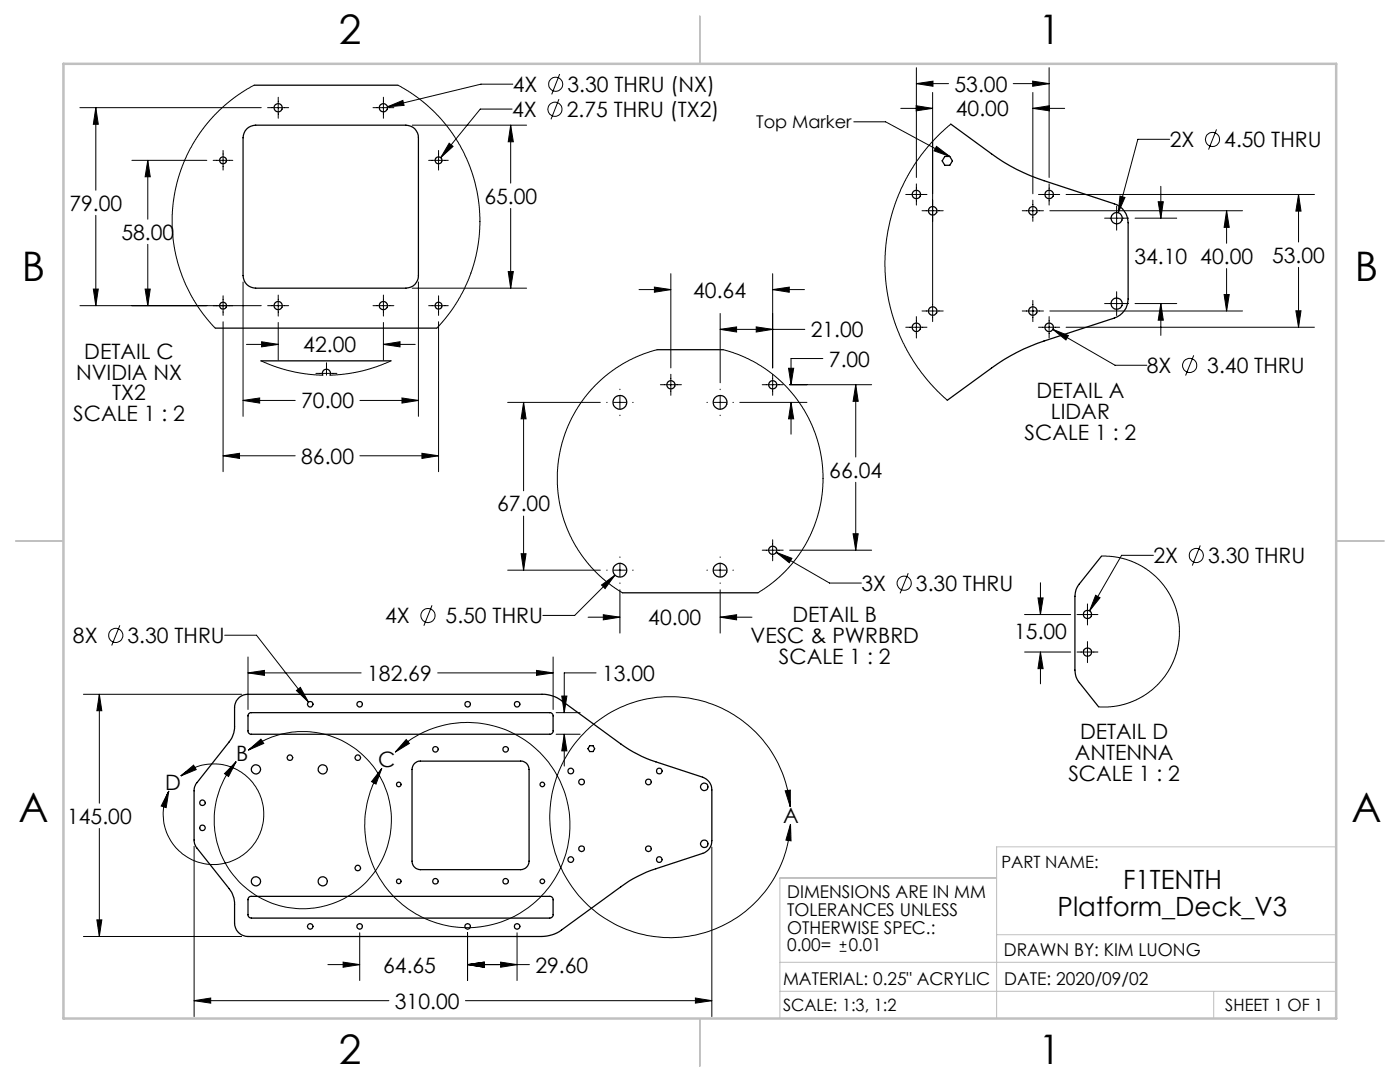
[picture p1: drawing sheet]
<svg xmlns="http://www.w3.org/2000/svg" width="279mm" height="216mm" viewBox="0 0 279 216" stroke-linecap="round" stroke-linejoin="round" font-family="sans-serif">
<g fill="none" stroke="#000" stroke-width=".2">
<path d="M50.7 17l-3 1.8-2.8 2.2-2.5 2.4-2.3 2.8-1.6 2.5-1.6 3.2-1.3 3.4-.9 3.8-.3 3.7v3.4l.3 3 .9 3.7 1.1 3.2 2 3.8 1.7 2.5 2.6 3.1M55.5 19.4v4.2M76.5 19.4v4.2M79.4 17l3 1.8 2.7 2 2.4 2.3 2.4 2.9 1.9 3 1.6 3.3 1.1 3.2 .9 3.7 .4 4.1-.1 3.1-.5 3.7-.8 3.2-.9 2.6-1.8 3.5-2.2 3.4-2.3 2.7M102.3 16.8h-6.3l-18.7 4.5M111.5 19.8l-1.5 4M111.7 14.8l-1.6 4M182.9 16.7l3.3-.5v1zM182.9 13.5v21.9M182.9 16.7h6.4M186.1 18.5v45.7M202.2 16.7h7.2"/>
<path d="M206.1 16.2l3.3 .5-3.3 .5zM206.1 18.5v20.2M209.4 13.5v21.9M15.9 21.5h36.2M19.1 21.5l.5 3.3h-1zM19.1 21.5v16.5M26.3 32h15M29.5 32l.5 3.3h-1zM29.5 32v11.7M42.5 32h4M44.5 30v3.9M53.4 21.5h4.2"/>
<path d="M74.4 21.5h4.2M77.3 21.3l3.1-1.3 .2 1zM82.3 25h22.8M85.5 32h4M87.5 30v3.9M89.6 28.6l.8 .6-2.5 2.3zM101.9 25l.5 3.3h-1zM101.9 25v11.5M102.2 21.8h-6.4l-7.9 9.7M170.4 24.3h6.3l12.8 6.9M179.8 21.6h6.3M180.8 38.8h4.2"/>
<path d="M182.8 21.1l3.3 .5-3.3 .5zM182.9 36.7v4.2M186.9 29.2l2.6 2-3.1-1.1zM189.8 24.8l-3.2 2.9-2.7 3.1-2.3 3.5-1.8 3.4-1.2 3-1 3.4-.7 3.7-.3 4.2 .1 3.9 .6 3.6 .8 3.4 1.4 3.8 1.5 3.2 2.2 3.5 2.9 3.6 3 2.9M206.1 21.6l3.3-.5v1zM206.1 21.6h6.4M206.1 39.9v4.3M207.3 38.8h4.2M209.4 36.7v4.2M212.8 38.8h49.5M223.5 39.1l1 .3-1.3 3zM231.7 37.2v6.3"/>
<path d="M233.4 27.8h-6.3l-3.9 14.6M242.8 25.8l-1.6 4M259.2 38.8l.4 3.3h-1zM259.2 38.8v9.5M18.6 57.7h1l-.5 3.3zM19.1 43v18M29 57.7h1l-.5 3.3zM29.5 48.8v12.2M44.5 59v3.9M48.5 56.3v26.8M55.5 58.9v4.2M76.5 58.9v4.2"/>
<path d="M82.3 57.5h22.8M83.5 56.3v26.8M87.5 59v3.9M93.9 54.5h.1M101.4 54.2h1l-.5 3.3zM101.9 41.6v15.9M127.5 57.8h6.4M130.6 57.3l3.3 .5-3.3 .5zM133.9 54.6v18.8M154.2 57.8l3.3-.5v1zM154.2 54.6v18.8M154.2 57.8h6.3"/>
<path d="M184 42.1h4.2M204 42.1h4.2M206.1 59.9v4.3M209.5 42.1h38.5M220.5 43.5h4.7M222.8 41.1v4.8M222.8 58.2v4.8M226.5 43.5h8.3M231.1 40.3h1.1l-.5 3.2zM244.3 58.8h1l-.5 3.3zM244.8 42.1l.5 3.3h-1zM244.8 42.1v6.4"/>
<path d="M244.8 53.6v8.5M259.2 53.3v12M15.9 61h36.2M44.5 64.2v29.9M48.5 79.9l3.3-.5v1zM48.5 79.9h10.4M49.2 68.7h6.3M52.1 72l2.7 1.1 3.5 1 3.2 .6 2.9 .2M52.2 68.2l3.3 .5-3.3 .5zM53.4 61h4.2M55.5 64.3v7.6M63 74.5h4.2"/>
<path d="M65.2 72.4v2.5M71.8 79.9h11.7M74.4 61h4.2M76.5 68.7l3.3-.5v1zM76.5 64.3v7.6M76.5 68.7h6.4M78 72l-2.9 1.2-2.8 .8-2.9 .6-3.5 .3M80.2 79.4l3.3 .5-3.3 .5zM85.5 61h4M87.5 64.2v29.9M123.7 77.6v.2M123.7 79v2.6"/>
<path d="M131.1 69.8l-3.4 1.1-3.7 1.9-3.5 2.4-2.6 2.6-2.4 3.2-1.8 3.2-1.5 4.1-.8 3.6-.2 2.2v2.6l.3 2.6 1 4.4 1.2 3.1 1.7 3 2.5 3.3 3.1 3 3.2 2.2M131.8 76.8h4.2M133.9 74.7v4.2M143.7 65.7l3.3-.5v1.1zM143.7 62.5v13.9M143.7 77.6v.2M143.7 79v2.6M143.7 65.7h16.9M144.3 69.8l3.1 .9 3.7 1.8 3.3 2.4 2.9 2.6 2.2 2.8 2.3 3.9 1.3 3.4 .9 3.9 .3 2.9-.1 2.8-.2 2.2-.9 3.9-1.4 3.5-1.6 3-2.7 3.4-2.8 2.8-3.3 2.3M150.9 65.2l3.3 .5-3.3 .6zM152.1 76.8h4.2M154.2 74.7v4.2"/>
<path d="M157.4 73.5h1l-.5 3.3zM157.6 76.8h16.4M164.2 71.5h-6.3v5.3M170.8 76.8l.5 3.3h-1zM170.8 76.8v14.4M180.8 65.3h4.2M182.9 63.2v4.3M184 62.1h4.2M204 62.1h4.2M207.3 65.3h4.2M209.4 63.2v4.3M209.5 62.1h38.5"/>
<path d="M210.1 65.7l3.1 1.3-.5 .8zM210.1 65.7l12.4 7.2h6.4M212.8 65.3h49.5M220.5 60.6h4.7M226.5 60.6h8.3M231.7 60.6l.5 3.3h-1.1zM231.7 60.6v6.3M238.2 70.9l-1.6 4M258.6 62h1l-.4 3.3zM44.5 90.9l3.3-.4v1zM44.5 90.9h14.4M71.8 90.9h15.7"/>
<path d="M84.2 90.5l3.3 .4-3.3 .6zM101.3 80.3h18.5M104.5 80.3l.5 3.3h-1zM104.5 80.3v17.6M121.1 80.3h.1M122.4 80.3h2.6M123.7 82.8v.1M126.3 80.3h.1M141.1 80.3h.1M142.5 80.3h2.5M143.7 82.8v.1M146.3 80.3h.1"/>
<path d="M147.6 80.3h13.4M157.9 80.3l.5 3.3h-1zM157.9 80.3v6.3M170.8 96.2v13.6M101.3 113.8h18.5M104 110.5h1l-.5 3.3zM104.5 103v10.8M120.1 116.7l2.6-1.9-1.9 2.6zM121.1 113.8h.1M122.4 113.8h2.6M122.7 114.8l-8 8h-6.4M123.7 117.7v8.6"/>
<path d="M123.7 111.1v.1M123.7 112.5v2.5M123.7 116.3v.1M126.3 113.8h.1M141.1 113.8h.1M142.5 113.8h2.5M143.7 111.1v.1M143.7 112.5v2.5M143.7 116.3v.1M143.7 117.7v8.6M146.3 113.8h.1M152.1 109.8h4.2"/>
<path d="M154.2 107.7v4.2M154.9 110.2l3.1 1.2-.5 .9zM154.9 110.2l10.7 6.1h6.3M157.6 109.8h16.4M170.3 106.5h1l-.5 3.3zM181.3 114.4l-1.7 4M207.2 119.3h1l-.6 3.3zM207.6 116.3v6.3M218.7 118.8l.8 .5-2 2.6zM219.8 111l2.6 .1 3.4 .9 3 1.5 2.7 2.4 1.8 2.4 1.2 2.5 .8 3.2 .1 3-.4 2.7-1.2 3.1-1.3 2.1-2.3 2.5-2.3 1.7-1.6 .8-1.7 .6-2.6 .5h-2.7M230.2 110.8h-6.4l-6.3 11.1M239.5 108.8l-1.6 4.1"/>
<path d="M16.7 138.5h31.5M19.8 138.5l.5 3.3h-1zM19.8 138.5v21.8M23.9 124.8l-1.6 4M44.8 126.8h6.4l10.4 13.3M49.5 134.3l3.3-.5v1zM49.5 131.1v10.5M49.5 134.3h22.6M59.2 137.8l.7-.6 1.7 2.9zM86.2 120.8l-1.6 4M87.3 134.3h23.1M107.1 133.8l3.3 .5-3.3 .5z"/>
<path d="M110.4 131.1v10.5M112.1 138.9h1l-.5 3.3zM117.4 123.2h6.3M119 134.3h-6.4v7.9M120.4 122.7l3.3 .5-3.3 .5zM143.7 123.2l3.3-.5v1zM143.7 123.2h6.4M204.5 130.1h9.2M204.5 122.6h9.2M207.6 130.1l.6 3.3h-1zM207.6 130.1v6.4M214.9 130.1h4.2"/>
<path d="M214.9 122.6h4.2M217 120.5v4.2M217 128v4.2M33.7 157.8l-.5 3.3-1-.3zM36.1 154.8a10 10 0 0 1 16.1 4.6 10 10 0 0 1-10.5 13.1 10 10 0 0 1-8-14.7M36.1 154.8l2.5-2.1 .6 .9zM47.1 152l-1.5 2.9-.8-.5zM49.6 149.7a17.7 17.7 0 0 1 28.2 10.4 17.7 17.7 0 0 1-21.9 20.6 17.7 17.7 0 0 1-8.8-28.7M49.6 149.7l2.5-2.2 .5 .8zM76.2 153.3l-1.2 3.2-.8-.5zM78.9 150.1a20.5 20.5 0 0 1 33.8 8.1 20.5 20.5 0 0 1-22.2 26.8 20.5 20.5 0 0 1-14.3-31.7M81.1 147.6l.6 .7-2.8 1.8z"/>
<path d="M111 142.2h4.8M111 146.5h4.8M112.6 146.5l.5 3.3h-1zM112.6 146.5v6.4M156.7 157.8l1-.1v3.3zM19.8 165.3v21.6M38.7 168.9v33.9M142.1 169v33.8M157.7 161a24.1 24.1 0 0 0-36.6-18.4 24.1 24.1 0 0 0 0 40.9 24.1 24.1 0 0 0 36.6-18.4l.1-.7M157.8 164.4l.1 3.4-1.1-.2zM16.7 186.9h31.5M19.3 183.6h1l-.5 3.3z"/>
<path d="M38.7 199.7l3.4-.6v1.1zM38.7 199.7h38.9M65.4 192.5h6.4M68.5 192l3.3 .5-3.3 .5zM71.8 186.1v9.6M92.9 199.7h49.2M93.3 192.5l3.3-.5v1zM93.3 186.1v9.6M93.3 192.5h12.4M99.9 192l3.3 .5-3.3 .5zM103.2 186.1v9.6M138.8 199.1l3.3 .6-3.3 .5z"/>
<path d="M167.6 189.8h1.3M167.6 188.5h1.3M168.2 187.8v1.4"/>
<circle cx="110.9" cy="16.8" r="1.41"/>
<circle cx="110.7" cy="21.8" r="1.4"/>
<circle cx="242" cy="27.8" r="1.41"/>
<circle cx="237.4" cy="72.9" r="1.41"/>
<circle cx="180.4" cy="116.4" r="1.42"/>
<circle cx="238.8" cy="110.9" r="1.41"/>
<circle cx="23.1" cy="126.8" r="1.41"/>
<circle cx="85.4" cy="122.8" r="1.41"/>
</g>
<path d="M198.9 175.2h-43.3v28M266.7 169h-67.8v34.2M155.6 192h111.1M155.6 197.8h111.1M198.9 186.5h67.8M242.2 197.8v5.4" fill="none" stroke="#c0c0c0" stroke-width=".2"/>
<path d="M139.7 3.2v9.5M3.1 107.9h9.6M266.7 107.9h9.5M139.7 203.2v9.6" fill="none" stroke="#c0c0c0" stroke-width=".25"/>
<path d="M12.7 12.7h254v190.5h-254z" fill="none" stroke="#c0c0c0" stroke-width=".5"/>
<g fill="#000">
<path d="M186.9 29.2l2.6 2-3.1-1.1z"/>
<path d="M156.7 157.8l1-.1v3.3zM157.8 164.4l.1 3.4-1.1-.2zM47.1 152l-1.5 2.9-.8-.5zM49.6 149.7l2.5-2.2 .5 .8zM76.2 153.3l-1.2 3.2-.8-.5zM81.1 147.6l.6 .7-2.8 1.8zM33.7 157.8l-.5 3.3-1-.3zM36.1 154.8l2.5-2.1 .6 .9z"/>
<path d="M38.7 199.7l3.4-.6v1.1zM138.8 199.1l3.3 .6-3.3 .5zM19.8 138.5l.5 3.3h-1zM19.3 183.6h1l-.5 3.3zM49.5 134.3l3.3-.5v1zM107.1 133.8l3.3 .5-3.3 .5zM112.1 138.9h1l-.5 3.3zM112.6 146.5l.5 3.3h-1zM59.2 137.8l2.4 2.3-1.7-2.9zM93.3 192.5l3.3-.5v1zM99.9 192l3.3 .5-3.3 .5zM68.5 192l3.3 .5-3.3 .5zM93.3 192.5l3.3-.5v1zM223.5 39.1l-.3 3.3 1.3-3zM231.1 40.3h1.1l-.5 3.2zM231.7 60.6l.5 3.3h-1.1zM244.8 42.1l.5 3.3h-1zM244.3 58.8h1l-.5 3.3zM259.2 38.8l.4 3.3h-1zM258.6 62h1l-.4 3.3zM182.8 21.1l3.3 .5-3.3 .5zM206.1 21.6l3.3-.5v1zM182.9 16.7l3.3-.5v1zM206.1 16.2l3.3 .5-3.3 .5zM210.1 65.7l2.6 2.1 .5-.8zM170.3 106.5h1l-.5 3.3zM170.8 76.8l.5 3.3h-1zM130.6 57.3l3.3 .5-3.3 .5zM154.2 57.8l3.3-.5v1zM104.5 80.3l.5 3.3h-1zM104 110.5h1l-.5 3.3zM120.4 122.7l3.3 .5-3.3 .5zM143.7 123.2l3.3-.5v1zM143.7 65.7l3.3-.5v1.1zM150.9 65.2l3.3 .5-3.3 .6zM157.9 80.3l.5 3.3h-1zM157.4 73.5h1l-.5 3.3zM120.1 116.7l.7 .7 1.9-2.6zM154.9 110.2l2.6 2.1 .5-.9zM29 57.7h1l-.5 3.3zM29.5 32l.5 3.3h-1zM44.5 90.9l3.3-.4v1zM84.2 90.5l3.3 .4-3.3 .6zM101.9 25l.5 3.3h-1zM101.4 54.2h1l-.5 3.3zM48.5 79.9l3.3-.5v1zM80.2 79.4l3.3 .5-3.3 .5zM89.6 28.6l-1.7 2.9 2.5-2.3zM52.2 68.2l3.3 .5-3.3 .5zM76.5 68.7l3.3-.5v1zM19.1 21.5l.5 3.3h-1zM18.6 57.7h1l-.5 3.3zM77.3 21.3l3.3-.3-.2-1zM207.6 130.1l.6 3.3h-1zM207.2 119.3h1l-.6 3.3zM218.7 118.8l-1.2 3.1 2-2.6z"/>
</g>
<g fill="none" stroke="#000" stroke-width=".25">
<path d="M50.7 17h28.7M49.2 25.7a2.72 2.72 0 0 1 1.8-.7h30a2.47 2.47 0 0 1 2.5 2.5v27.5a2.47 2.47 0 0 1-2.5 2.5h-30a2.53 2.53 0 0 1-2.5-2.5v-27.5a2.72 2.72 0 0 1 .7-1.8zM188.6 31.2h.9l.6 .9-.6 .9h-.9l-.6-.9zM189.8 24.8l8.1 5.9a36.2 36.2 0 0 0 10.5 5.4l14 4.6a4 4 0 0 1 2.7 3.7v15.3a4 4 0 0 1-2.7 3.8l-14 4.6a37.5 37.5 0 0 0-10.5 5.3l-8.8 6.5M43 65.5h44.2M52.1 72h25.9M64.4 74.9a.82 .82 0 0 1 .7-1.2 .82 .82 0 0 1 .8 1.2M131.1 69.8h13.2M124.2 118.3h27.1M219.8 111l-4.4 5.5a3.7 3.7 0 0 0-.9 2.5v14.7a3.7 3.7 0 0 0 .9 2.5l3.9 4.8M47.8 139.1a2.58 2.58 0 0 1 1.7-.6h58.7a6.4 6.4 0 0 1 3.9 1.3l11.8 8.6a25.8 25.8 0 0 0 7 3.6l9.3 3.1a2.67 2.67 0 0 1 1.9 2.5v10.1a2.58 2.58 0 0 1-1.9 2.6l-9.3 3.1a24.6 24.6 0 0 0-7 3.6l-11.8 8.6a6.7 6.7 0 0 1-3.9 1.3h-58.7a2.69 2.69 0 0 1-2.7-2.7v-3.8a5.1 5.1 0 0 0-1.1-3.1l-6.4-8a2.41 2.41 0 0 1-.6-1.7v-9.8a2.41 2.41 0 0 1 .6-1.7l6.4-8a5.1 5.1 0 0 0 1.1-3.1v-3.8a2.82 2.82 0 0 1 1-2.1zM49.7 142.4l.3-.2h59.7a.66 .66 0 0 1 .7 .6v3a.66 .66 0 0 1-.7 .7h-59.5a.61 .61 0 0 1-.7-.7v-3.1z"/>
<path d="M82.7 152.3l.9-.4h20.3a1.63 1.63 0 0 1 1.7 1.6v18.3a1.69 1.69 0 0 1-1.7 1.7h-20a1.69 1.69 0 0 1-1.7-1.7v-18.3l.2-.6zM117.7 148.8h.7l.3 .6-.3 .6h-.7l-.4-.6zM49.7 179l.3-.1h59.7a.66 .66 0 0 1 .7 .6v3a.73 .73 0 0 1-.7 .7h-59.5a.66 .66 0 0 1-.7-.7v-3.1z"/>
<circle cx="44.5" cy="32" r=".69"/>
<circle cx="55.5" cy="21.5" r=".82"/>
<circle cx="76.5" cy="21.5" r=".83"/>
<circle cx="87.5" cy="32" r=".69"/>
<circle cx="182.9" cy="38.8" r=".84"/>
<circle cx="209.4" cy="38.8" r=".85"/>
<circle cx="186.1" cy="42.1" r=".86"/>
<circle cx="206.1" cy="42.1" r=".85"/>
<circle cx="222.9" cy="43.5" r="1.13"/>
<circle cx="44.5" cy="61" r=".69"/>
<circle cx="55.5" cy="61" r=".83"/>
<circle cx="76.5" cy="61" r=".84"/>
<circle cx="87.5" cy="61" r=".69"/>
<circle cx="133.9" cy="76.8" r=".82"/>
<circle cx="154.2" cy="76.8" r=".82"/>
<circle cx="182.9" cy="65.3" r=".85"/>
<circle cx="186.1" cy="62.1" r=".86"/>
<circle cx="206.1" cy="62.1" r=".85"/>
<circle cx="209.4" cy="65.3" r=".86"/>
<circle cx="222.8" cy="60.6" r="1.12"/>
<circle cx="123.7" cy="80.3" r="1.37"/>
<circle cx="143.7" cy="80.3" r="1.37"/>
<circle cx="123.7" cy="113.8" r="1.38"/>
<circle cx="143.7" cy="113.8" r="1.38"/>
<circle cx="154.2" cy="109.8" r=".82"/>
<circle cx="217" cy="122.6" r=".83"/>
<circle cx="217" cy="130.1" r=".84"/>
<circle cx="51.1" cy="153.5" r=".92"/>
<circle cx="57.9" cy="151.2" r=".56"/>
<circle cx="61.9" cy="140.5" r=".55"/>
<circle cx="64.4" cy="153.5" r=".92"/>
<circle cx="71.4" cy="151.2" r=".56"/>
<circle cx="71.8" cy="140.5" r=".54"/>
<circle cx="79.6" cy="156.5" r=".46"/>
<circle cx="86.9" cy="149.5" r=".55"/>
<circle cx="93.3" cy="140.5" r=".55"/>
<circle cx="100.9" cy="149.5" r=".55"/>
<circle cx="103.2" cy="140.5" r=".55"/>
<circle cx="108.2" cy="156.5" r=".46"/>
<circle cx="113.9" cy="153.9" r=".58"/>
<circle cx="116.1" cy="156" r=".56"/>
<circle cx="129.4" cy="156" r=".56"/>
<circle cx="131.6" cy="153.9" r=".58"/>
<circle cx="140.5" cy="157" r=".74"/>
<circle cx="40.4" cy="160.2" r=".56"/>
<circle cx="40.4" cy="165.2" r=".55"/>
<circle cx="51.1" cy="175.8" r=".92"/>
<circle cx="64.4" cy="175.8" r=".92"/>
<circle cx="71.4" cy="173.2" r=".56"/>
<circle cx="79.6" cy="175.9" r=".46"/>
<circle cx="86.9" cy="175.8" r=".56"/>
<circle cx="100.9" cy="175.8" r=".56"/>
<circle cx="108.2" cy="175.9" r=".46"/>
<circle cx="113.9" cy="171.5" r=".57"/>
<circle cx="116.1" cy="169.4" r=".56"/>
<circle cx="129.4" cy="169.4" r=".56"/>
<circle cx="131.6" cy="171.5" r=".57"/>
<circle cx="140.5" cy="168.4" r=".74"/>
<circle cx="61.9" cy="184.9" r=".55"/>
<circle cx="71.8" cy="184.9" r=".54"/>
<circle cx="93.3" cy="184.9" r=".55"/>
<circle cx="103.2" cy="184.9" r=".55"/>
</g>
<g font-size="8.1">
<text x="67.6" y="8.9">2</text>
<text x="207.3" y="8.9">1</text>
<text x="4.4" y="56.2">B</text>
<text x="270.4" y="56.2">B</text>
<text x="3.7" y="164.1">A</text>
<text x="269.7" y="164.1">A</text>
<text x="67.6" y="212.4">2</text>
<text x="207.3" y="212.4">1</text>
</g>
<g font-size="5.3">
<text x="224.1" y="177.5">F1TENTH</text>
<text x="211.1" y="182.8">Platform_Deck_V3</text>
</g>
<g font-size="4.2">
<text x="102.2" y="23.3">4X</text>
<text x="102.4" y="18.3">4X</text>
<text x="113.1" y="23.3">2.75 THRU (TX2)</text>
<text x="113.2" y="18.3">3.30 THRU (NX)</text>
<text x="190.5" y="18.3">53.00</text>
<text x="190.8" y="23.2">40.00</text>
<text x="233.4" y="29.4">2X</text>
<text x="244.3" y="29.4">4.50 THRU</text>
<text x="96.7" y="40.7">65.00</text>
<text x="13.9" y="42">79.00</text>
<text x="24.2" y="47.8">58.00</text>
<text x="226.4" y="52.7">34.10 40.00</text>
<text x="253.9" y="52.4">53.00</text>
<text x="138.3" y="59.4">40.64</text>
<text x="16.8" y="71.6">DETAIL C</text>
<text x="60.5" y="70.3">42.00</text>
<text x="161.8" y="67.3">21.00</text>
<text x="15.2" y="75.7">NVIDIA NX</text>
<text x="165.4" y="73.1">7.00</text>
<text x="228.9" y="74.5">8X</text>
<text x="240.9" y="74.5">3.40 THRU</text>
<text x="22.4" y="79.9">TX2</text>
<text x="60.1" y="81.5">70.00</text>
<text x="206.8" y="79.4">DETAIL A</text>
<text x="209.7" y="83.6">LIDAR</text>
<text x="14.6" y="84.1">SCALE 1 : 2</text>
<text x="204.5" y="87.8">SCALE 1 : 2</text>
<text x="60.1" y="92.5">86.00</text>
<text x="165.5" y="95.3">66.04</text>
<text x="99.2" y="102">67.00</text>
<text x="230.2" y="112.4">2X</text>
<text x="241.1" y="112.4">3.30 THRU</text>
<text x="171.9" y="117.9">3X</text>
<text x="182.8" y="117.9">3.30 THRU</text>
<text x="76.9" y="124.4">4X</text>
<text x="88.9" y="124.4">5.50 THRU</text>
<text x="129.4" y="124.8">40.00</text>
<text x="158.2" y="124.1">DETAIL B</text>
<text x="14.6" y="128.3">8X</text>
<text x="25.4" y="128.3">3.30 THRU</text>
<text x="149.8" y="128.2">VESC &amp; PWRBRD</text>
<text x="202.4" y="127.6">15.00</text>
<text x="73.3" y="135.9">182.69</text>
<text x="120.2" y="135.9">13.00</text>
<text x="155.5" y="132.4">SCALE 1 : 2</text>
<text x="215.6" y="147.6">DETAIL D</text>
<text x="47.2" y="151.9">B</text>
<text x="75.5" y="153.1">C</text>
<text x="213.2" y="155.9">SCALE 1 : 2</text>
<text x="214.5" y="151.7">ANTENNA</text>
<text x="33" y="157.6">D</text>
<text x="13.4" y="164.4">145.00</text>
<text x="156.3" y="164.2">A</text>
<text x="76.5" y="194.1">64.65</text>
<text x="106.8" y="194.1">29.60</text>
<text x="78.8" y="201.2">310.00</text>
</g>
<g font-size="3.5">
<text x="150.9" y="25.6">Top Marker</text>
<text x="157.1" y="179.2">DIMENSIONS ARE IN MM</text>
<text x="157.1" y="182.8">TOLERANCES UNLESS</text>
<text x="157.1" y="186.3">OTHERWISE SPEC.:</text>
<text x="157.1" y="189.8">0.00=</text>
<text x="169.4" y="189.8">0.01</text>
<text x="200.3" y="190.7">DRAWN BY: KIM LUONG</text>
<text x="156.3" y="196.6">MATERIAL: 0.25&quot; ACRYLIC</text>
<text x="200.4" y="196.6">DATE: 2020/09/02</text>
</g>
<g font-size="3.4">
<text x="199.8" y="173.1">PART NAME:</text>
<text x="156.3" y="201.7">SCALE: 1:3, 1:2</text>
<text x="244.5" y="201.7">SHEET 1 OF 1</text>
</g>
</svg>
